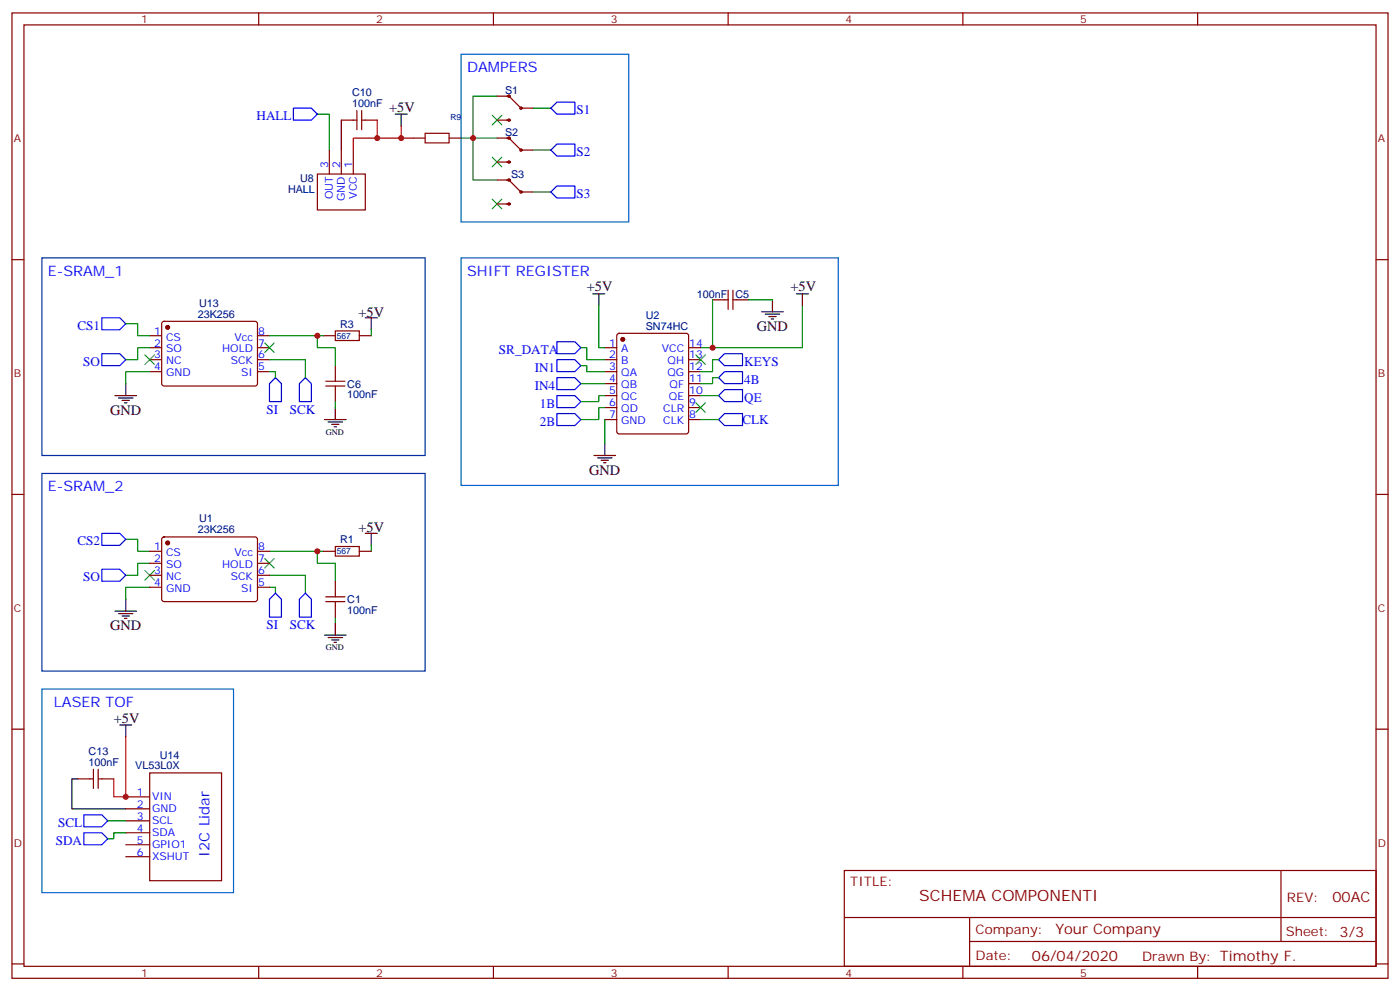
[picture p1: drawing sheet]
<svg xmlns="http://www.w3.org/2000/svg" width="412mm" height="292mm" viewBox="0 0 412 292" stroke-linecap="round" stroke-linejoin="round" font-family="sans-serif">
<g fill="#870000" stroke="#870000" stroke-width=".35">
<circle cx="49.4" cy="96.4" r=".53"/>
<circle cx="49.4" cy="159.9" r=".53"/>
<circle cx="183.4" cy="99.9" r=".53"/>
</g>
<g fill="none" stroke="#870000" stroke-width=".35">
<path d="M3.5 3.8h405.4v284.3h-405.4zM7.1 7.3h398.2v277.3h-398.2zM76.2 3.8v3.5M145.3 3.8v3.5M214.5 3.8v3.5M283.6 3.8v3.5M352.8 3.8v3.5M100.5 35.4h4.6M105.1 32.6v5.6M106.5 32.6v5.6M106.5 35.4h4.6M125.2 39.3h7.1v2.8h-7.1z"/>
<path d="M146.4 35.4h3.5M146.4 28.3h3.5l3.6 3.6h3.5M93.5 51.3h14.1v10.5h-14.1zM97 44.2v7.1M100.5 44.2v7.1M104.1 44.2v7.1M121.7 40.7h3.5M132.3 40.7h3.5M146.4 40.7h3.5l3.6 3.5h3.5M146.4 53h3.5l3.6 3.6h3.5M146.4 47.7h3.5M3.5 76.5h3.6"/>
<path d="M146.4 60.1h3.5M405.3 76.5h3.6M44.1 98.9h3.5M47.9 94.9l.4-.2h27.1l.4 .7v17.9l-.7 .4-27-.1-.5-.6v-17.6zM75.8 98.9h3.6M95.2 98.9h3.6M98.8 97.5h7v2.8h-7zM105.8 98.9h3.6M181.9 98.4l.5-.2h19.7l.5 .2 .2 .5v28.2l-.2 .5-.5 .2h-19.7l-.5-.2-.2-.5v-28.2zM209.9 88.3h4.6M214.5 85.5v5.6M215.9 85.5v5.6"/>
<path d="M215.9 88.3h4.6M44.1 102.4h3.5M44.1 105.9h3.5M44.1 109.5h3.5M75.8 102.4h3.6M75.8 105.9h3.6M75.8 109.5h3.6M96 113.7h5.6M96 112.3h5.6M98.8 107.7v4.6M98.8 113.7v4.6M178.2 102.4h3.5"/>
<path d="M178.2 105.9h3.5M178.2 109.5h3.5M178.2 113h3.5M178.2 116.5h3.5M202.8 102.4h3.6M202.8 105.9h3.6M202.8 109.5h3.6M202.8 113h3.6M202.8 116.5h3.6M178.2 120.1h3.5M178.2 123.6h3.5M202.8 120.1h3.6"/>
<path d="M202.8 123.6h3.6M3.5 145.6h3.6M47.9 158.4l.4-.2h27.1l.4 .7v17.9l-.7 .4-27-.1-.5-.6v-17.6zM405.3 145.6h3.6M44.1 162.4h3.5M44.1 165.9h3.5M44.1 169.4h3.5M44.1 173h3.5M75.8 162.4h3.6M75.8 165.9h3.6M75.8 169.4h3.6M75.8 173h3.6"/>
<path d="M95.2 162.4h3.6M96 177.2h5.6M96 175.8h5.6M98.8 161h7v2.8h-7zM98.8 171.2v4.6M98.8 177.2v4.6M105.8 162.4h3.6M3.5 214.8h3.6M405.3 214.8h3.6M22.9 229.4h4.6M27.5 226.6v5.6M28.9 226.6v5.6"/>
<path d="M28.9 229.4h4.6M37 234.7h7.1M37 238.2h7.1M44.1 227.6h21.2v31.8h-21.2zM37 241.8h7.1M37 245.3h7.1M37 248.8h7.1M37 252.3h7.1M248.7 256.4h156.6v28.2h-156.6zM377.3 256.4v20.9M248.7 270.2h156.5M285.6 277.3h119.6"/>
<path d="M285.6 270.2v14.2M3.5 283.9h3.6M76.2 284.6v3.5M145.3 284.6v3.5M214.5 284.6v3.5M283.6 284.6v3.5M352.8 284.6v3.5M405.3 283.9h3.6"/>
<circle cx="149.9" cy="35.4" r=".35"/>
<circle cx="149.9" cy="28.3" r=".35"/>
<circle cx="153.5" cy="31.9" r=".35"/>
<circle cx="149.9" cy="53" r=".35"/>
<circle cx="149.9" cy="47.7" r=".35"/>
<circle cx="149.9" cy="40.7" r=".35"/>
<circle cx="153.5" cy="44.2" r=".35"/>
<circle cx="153.5" cy="56.6" r=".35"/>
<circle cx="149.9" cy="60.1" r=".35"/>
</g>
<g fill="none" stroke="#000" stroke-width=".35">
<path d="M100.5 35.4v8.8M116.4 33.6h3.5M118.2 33.6v3.5M107.6 93.6h3.5M109.4 93.6v3.5M174.6 86.5h3.6M176.4 86.5v3.6M224.4 91.8h6.3M225.4 92.5h4.3M226.5 93.2h2.1M227.2 93.9h.7M227.5 88.3v3.5"/>
<path d="M234.6 86.5h3.5M236.4 86.5v3.6M33.9 116.5h6.3M34.9 117.2h4.3M36 117.9h2.1M36.7 118.6h.7M37 113v3.5M95.6 123.6h6.4M96.7 124.3h4.2M97.7 125h2.1M98.4 125.7h.7M98.8 120.1v3.5"/>
<path d="M175 134.2h6.3M176 134.9h4.3M177.1 135.6h2.1M177.8 136.3h.7M178.2 130.6v3.6M107.6 157.1h3.5M109.4 157.1v3.5M37 176.5v3.5M33.9 180h6.3M34.9 180.7h4.3M36 181.4h2.1M36.7 182.1h.7"/>
<path d="M95.6 187.1h6.4M96.7 187.8h4.2M97.7 188.5h2.1M98.4 189.2h.7M98.8 183.6v3.5M35.3 213.5h3.5M37 213.5v3.6M22.9 229.4h-1.7v8.8h15.8"/>
</g>
<g fill="none" stroke="#008700" stroke-width=".35">
<path d="M93.5 33.6h3.5v10.6M146.4 28.3h-7.1v24.7h7.1M157 31.9h5.3M135.8 40.7h10.6M157 56.6h5.3M157 44.2h5.3M37 95.4h3.6v3.5h3.5M79.4 98.9h15.8M93.5 98.9v3.5h5.3v5.3M109.4 97.1v1.8M176.4 90.1v12.3h1.8M209.9 88.3v14.1"/>
<path d="M220.5 88.3h7M236.4 90.1v12.3h-30M44.1 109.5h-7.1v3.5M44.1 102.4h-3.5v3.5h-3.6M79.4 109.5h1.7v1.7M79.4 105.9h10.6v5.3M98.8 118.3v1.8M171.1 102.4h1.8v3.5h5.3M171.1 107.7h1.8v1.8h5.3M171.1 113h7.1M178.2 116.5h-1.8v1.8h-5.3M206.4 116.5h5.3"/>
<path d="M211.7 111.2h-1.8v1.8h-3.5M211.7 105.9h-1.8v3.6h-3.5M178.2 120.1h-1.8v3.5h-5.3M178.2 123.6v7M206.4 123.6h5.3M37 158.9h3.6v3.5h3.5M44.1 165.9h-3.5v3.5h-3.6M44.1 173h-7.1v3.5M79.4 169.4h10.6v5.3M79.4 173h1.7v1.7M79.4 162.4h15.8M93.5 162.4v3.5h5.3v5.3"/>
<path d="M109.4 160.6v1.8M98.8 181.8v1.8M31.7 241.8h5.3M37 245.3h-3.5v1.8h-1.8"/>
</g>
<g fill="none" stroke="#3c3" stroke-width=".35">
<path d="M145 34l2.8 2.8M147.8 34l-2.8 2.8M145 58.7l2.8 2.8M145 46.3l2.8 2.8M147.8 58.7l-2.8 2.8M147.8 46.3l-2.8 2.8M42.7 104.5l2.8 2.9M45.5 104.5l-2.8 2.9M78 101l2.8 2.8M80.8 101l-2.8 2.8M205 118.6l2.8 2.9M205 104.5l2.8 2.9"/>
<path d="M207.8 118.6l-2.8 2.9M207.8 104.5l-2.8 2.9M42.7 168l2.8 2.9M45.5 168l-2.8 2.9M78 164.5l2.8 2.8M80.8 164.5l-2.8 2.8"/>
</g>
<g fill="none" stroke="#00f" stroke-width=".35">
<path d="M86.4 31.9h5.3l1.8 1.7-1.8 1.8h-5.3zM164 30.1h5.3v3.5h-5.3l-1.7-1.7zM164 54.8h5.3v3.5h-5.3l-1.7-1.7zM164 42.4h5.3v3.6h-5.3l-1.7-1.8zM30 93.6h5.3l1.7 1.8-1.7 1.7h-5.3zM30 104.2h5.3l1.7 1.7-1.7 1.8h-5.3zM79.4 113l1.7-1.8 1.8 1.8v5.3h-3.5zM88.2 113l1.8-1.8 1.7 1.8v5.3h-3.5zM164 100.6h5.3l1.8 1.8-1.8 1.8h-5.3zM164 105.9h5.3l1.8 1.8-1.8 1.8h-5.3zM164 111.2h5.3l1.8 1.8-1.8 1.8h-5.3zM164 116.5h5.3l1.8 1.8-1.8 1.8h-5.3z"/>
<path d="M213.4 114.8h5.3v3.5h-5.3l-1.7-1.8zM213.4 109.5h5.3v3.5h-5.3l-1.7-1.8zM213.4 104.2h5.3v3.5h-5.3l-1.7-1.8zM164 121.8h5.3l1.8 1.8-1.8 1.7h-5.3zM211.7 123.6l1.7-1.8h5.3v3.5h-5.3zM30 157.1h5.3l1.7 1.8-1.7 1.7h-5.3zM30 167.7h5.3l1.7 1.7-1.7 1.8h-5.3zM81.1 174.7l1.8 1.8v5.3h-3.5v-5.3zM90 174.7l1.7 1.8v5.3h-3.5v-5.3zM24.7 240h5.3l1.7 1.8-1.7 1.7h-5.3zM24.7 245.3h5.3l1.7 1.8-1.7 1.7h-5.3z"/>
</g>
<path d="M12.3 76h112.9v58.2h-112.9zM12.3 139.5h112.9v58.2h-112.9z" fill="none" stroke="#039" stroke-width=".35"/>
<path d="M135.8 16h49.4v49.4h-49.4zM135.8 76h111.1v67h-111.1zM12.3 203h56.5v59.9h-56.5z" fill="none" stroke="#06c" stroke-width=".35"/>
<path d="M111.1 35.4v5.3M118.2 37.1v3.6h-14.1v3.5M118.2 40.7h3.5M37 217.1v17.6h-3.5v-5.3" fill="none" stroke="#f00" stroke-width=".35"/>
<g fill="#c00">
<circle cx="37" cy="234.7" r=".88"/>
<circle cx="209.9" cy="102.4" r=".88"/>
<circle cx="93.5" cy="162.4" r=".88"/>
<circle cx="93.5" cy="98.9" r=".88"/>
<circle cx="118.2" cy="40.7" r=".88"/>
<circle cx="111.1" cy="40.7" r=".88"/>
<circle cx="139.3" cy="40.7" r=".88"/>
</g>
<text font-size="4.6" fill="#800" x="270.8" y="265.4">SCHEMA COMPONENTI</text>
<g font-size="4.2" fill="#00f">
<text x="137.6" y="21.3">DAMPERS</text>
<text x="14.1" y="81.2">E-SRAM_1</text>
<text x="137.6" y="81.2">SHIFT REGISTER</text>
<text x="14.1" y="144.7">E-SRAM_2</text>
<text x="15.9" y="208.2">LASER TOF</text>
<text x="61.7" y="252.3" transform="rotate(-90 61.7 252.3)">I2C Lidar</text>
</g>
<g font-size="4.2">
<text x="114.7" y="32.9">+5V</text>
<text x="172.9" y="85.8">+5V</text>
<text x="232.8" y="85.8">+5V</text>
<text x="105.6" y="93.3">+5V</text>
<text x="223" y="97.5">GND</text>
<text x="32.5" y="122.2">GND</text>
<text x="173.6" y="139.8">GND</text>
<text x="105.6" y="156.8">+5V</text>
<text x="32.5" y="185.7">GND</text>
<text x="33.5" y="212.8">+5V</text>
</g>
<g font-size="4.2" fill="#800">
<text x="392.5" y="265.7">00AC</text>
<text x="310.9" y="275.2">Your Company</text>
<text x="304" y="283">06/04/2020</text>
</g>
<g font-size="3.9" fill="#00f">
<text x="75.6" y="35.4">HALL</text>
<text x="169.9" y="33.6">S1</text>
<text x="169.9" y="46">S2</text>
<text x="169.9" y="58.3">S3</text>
<text x="22.8" y="97.1">CS1</text>
<text x="24.5" y="107.7">SO</text>
<text x="147" y="104.2">SR_DATA</text>
<text x="219.3" y="107.7">KEYS</text>
<text x="157.5" y="109.5">IN1</text>
<text x="219.3" y="113">4B</text>
<text x="157.5" y="114.8">IN4</text>
<text x="219.3" y="118.3">QE</text>
<text x="78.5" y="121.8">SI</text>
<text x="85.4" y="121.8">SCK</text>
<text x="159" y="120.1">1B</text>
<text x="159" y="125.3">2B</text>
<text x="218.7" y="124.9">CLK</text>
<text x="22.8" y="160.6">CS2</text>
<text x="24.5" y="171.2">SO</text>
<text x="78.5" y="185.3">SI</text>
<text x="85.4" y="185.3">SCK</text>
<text x="17.1" y="243.5">SCL</text>
<text x="16.4" y="248.8">SDA</text>
</g>
<g font-size="3.9" fill="#800">
<text x="250.5" y="261">TITLE:</text>
<text x="379.1" y="265.7">REV:</text>
<text x="287.4" y="275.2">Company:</text>
<text x="378.7" y="275.8">Sheet: 3/3</text>
<text x="287.4" y="282.9">Date:</text>
<text x="336.4" y="282.9">Drawn By: Timothy F.</text>
</g>
<g font-size="3.2" fill="#800">
<text x="41.6" y="6.8">1</text>
<text x="110.8" y="6.8">2</text>
<text x="179.9" y="6.8">3</text>
<text x="249.1" y="6.8">4</text>
<text x="318.2" y="6.8">5</text>
<text x="4.1" y="41.9">A</text>
<text x="405.9" y="41.9">A</text>
<text x="4.1" y="111.1">B</text>
<text x="405.9" y="111.1">B</text>
<text x="4.1" y="180.2">C</text>
<text x="405.9" y="180.2">C</text>
<text x="4.1" y="249.3">D</text>
<text x="405.9" y="249.3">D</text>
<text x="41.6" y="287.6">1</text>
<text x="110.8" y="287.6">2</text>
<text x="179.9" y="287.6">3</text>
<text x="249.1" y="287.6">4</text>
<text x="318.2" y="287.6">5</text>
</g>
<g font-size="3.2" fill="#000080">
<text x="103.7" y="28.3">C10</text>
<text x="148.8" y="27.7">S1</text>
<text x="103.7" y="31.5">100nF</text>
<text x="148.8" y="40">S2</text>
<text x="88.4" y="53.7">U8</text>
<text x="150.5" y="52.4">S3</text>
<text x="84.8" y="56.9">HALL</text>
<text x="205.2" y="87.7">100nF</text>
<text x="216.6" y="87.7">C5</text>
<text x="58.2" y="93.6">23K256</text>
<text x="58.6" y="90.3">U13</text>
<text x="190.2" y="93.9">U2</text>
<text x="100.2" y="96.5">R3</text>
<text x="190.2" y="97.1">SN74HC</text>
<text x="102.3" y="117.3">100nF</text>
<text x="102.3" y="114.2">C6</text>
<text x="58.6" y="153.8">U1</text>
<text x="58.2" y="157.1">23K256</text>
<text x="100.2" y="160">R1</text>
<text x="102.3" y="177.7">C1</text>
<text x="102.3" y="180.8">100nF</text>
<text x="26.1" y="225.5">100nF</text>
<text x="26.1" y="222.4">C13</text>
<text x="39.8" y="226.6">VL53L0X</text>
<text x="47.1" y="223.4">U14</text>
</g>
<g font-size="3.2" fill="#00f">
<text x="96.7" y="49.5" transform="rotate(-90 96.7 49.5)">3</text>
<text x="100.2" y="49.5" transform="rotate(-90 100.2 49.5)">2</text>
<text x="103.7" y="49.5" transform="rotate(-90 103.7 49.5)">1</text>
<text x="98.1" y="58.7" transform="rotate(-90 98.1 58.7)">OUT</text>
<text x="101.6" y="59.2" transform="rotate(-90 101.6 59.2)">GND</text>
<text x="105.1" y="58.6" transform="rotate(-90 105.1 58.6)">VCC</text>
<text x="45.4" y="98.5">1</text>
<text x="48.9" y="100.3">CS</text>
<text x="69.1" y="100.3">Vcc</text>
<text x="76" y="98.5">8</text>
<text x="45.4" y="102.1">2</text>
<text x="45.4" y="105.6">3</text>
<text x="48.9" y="103.8">SO</text>
<text x="48.9" y="107.4">NC</text>
<text x="65.4" y="103.8">HOLD</text>
<text x="68" y="107.4">SCK</text>
<text x="76" y="105.6">6</text>
<text x="76" y="102.1">7</text>
<text x="179.5" y="102.1">1</text>
<text x="179.5" y="105.6">2</text>
<text x="183" y="103.8">A</text>
<text x="183" y="107.4">B</text>
<text x="194.9" y="103.8">VCC</text>
<text x="196.7" y="107.4">QH</text>
<text x="203" y="105.6">13</text>
<text x="203" y="102.1">14</text>
<text x="45.4" y="109.1">4</text>
<text x="48.9" y="110.9">GND</text>
<text x="71" y="110.9">SI</text>
<text x="76" y="109.1">5</text>
<text x="179.5" y="109.1">3</text>
<text x="179.5" y="112.6">4</text>
<text x="183" y="110.9">QA</text>
<text x="196.6" y="110.9">QG</text>
<text x="203" y="112.6">11</text>
<text x="203" y="109.1">12</text>
<text x="179.5" y="116.2">5</text>
<text x="179.5" y="119.7">6</text>
<text x="183" y="114.4">QB</text>
<text x="183" y="117.9">QC</text>
<text x="197" y="117.9">QE</text>
<text x="197.2" y="114.4">QF</text>
<text x="203" y="119.7">9</text>
<text x="203" y="116.2">10</text>
<text x="179.5" y="123.2">7</text>
<text x="183" y="121.5">QD</text>
<text x="183" y="125">GND</text>
<text x="195.4" y="121.5">CLR</text>
<text x="195.4" y="125">CLK</text>
<text x="203" y="123.2">8</text>
<text x="45.4" y="162">1</text>
<text x="45.4" y="165.6">2</text>
<text x="48.9" y="163.8">CS</text>
<text x="48.9" y="167.3">SO</text>
<text x="65.4" y="167.3">HOLD</text>
<text x="69.1" y="163.8">Vcc</text>
<text x="76" y="165.6">7</text>
<text x="76" y="162">8</text>
<text x="45.4" y="169.1">3</text>
<text x="45.4" y="172.6">4</text>
<text x="48.9" y="170.9">NC</text>
<text x="68" y="170.9">SCK</text>
<text x="76" y="172.6">5</text>
<text x="76" y="169.1">6</text>
<text x="48.9" y="174.4">GND</text>
<text x="71" y="174.4">SI</text>
<text x="40.3" y="234.4">1</text>
<text x="40.3" y="237.9">2</text>
<text x="44.8" y="235.8">VIN</text>
<text x="44.8" y="239.3">GND</text>
<text x="40.3" y="241.4">3</text>
<text x="40.3" y="244.9">4</text>
<text x="44.8" y="242.8">SCL</text>
<text x="40.3" y="248.5">5</text>
<text x="40.3" y="252">6</text>
<text x="44.8" y="246.3">SDA</text>
<text x="44.8" y="249.9">GPIO1</text>
<text x="44.8" y="253.4">XSHUT</text>
</g>
<g font-size="2.5" fill="#000080">
<text x="132.7" y="35.4">R9</text>
<text x="99.2" y="99.8">567</text>
<text x="99.2" y="163.3">567</text>
</g>
<g font-size="2.5">
<text x="96" y="128">GND</text>
<text x="96" y="191.5">GND</text>
</g>
</svg>
